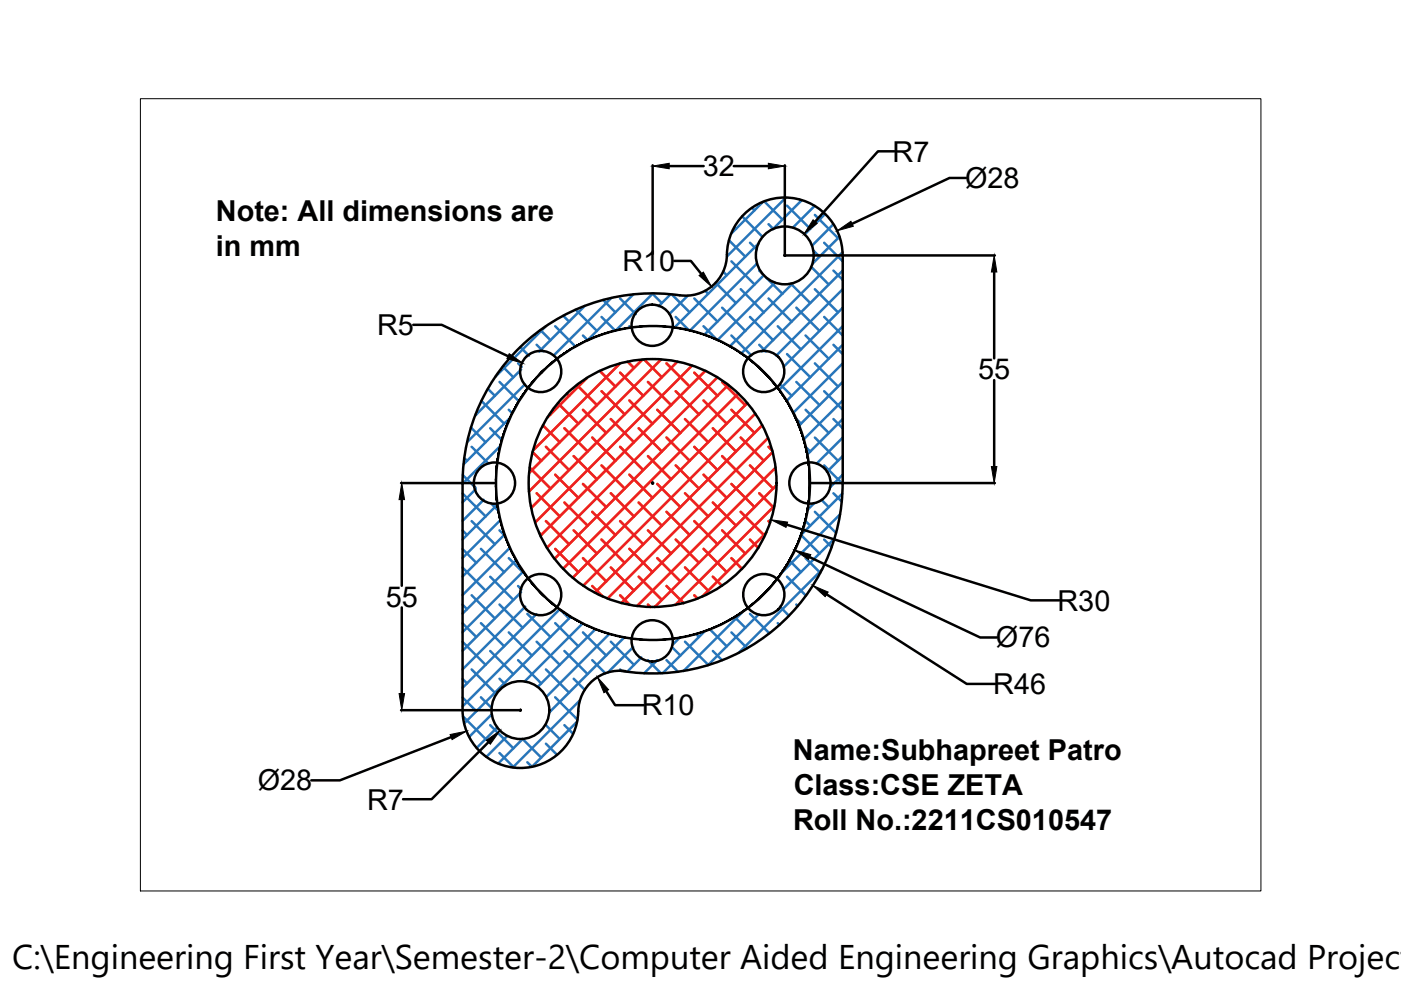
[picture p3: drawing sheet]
<svg xmlns="http://www.w3.org/2000/svg" width="297mm" height="210mm" viewBox="0 0 297 210" stroke-linecap="round" stroke-linejoin="round" font-family="sans-serif">
<!-- layer: 0 -->
<g fill="none" stroke="#f8991e" stroke-width=".53">
<path d="M127.2 78.6l3.3 3.4M131.4 77.1l-18.4 18.4M131.5 79l4.9 4.9M133.1 76.7l1.3 1.3M136.2 76.2l-24 24.1M136.6 76.2l3.7 3.8M140.2 76.2l-28.1 28M141.3 77l4.9 5M143.6 76.7l-31 31M146.7 77.5l-33.2 33.3M147.2 79l4.9 4.9M149.5 78.6l-34.9 35"/>
<path d="M112.3 99.2l4.4 4.4M112.9 95.9l1.9 1.8M115.1 90.2l3.6 3.6M115.7 94.7l5 5M116.6 87.7l.1 .2M118.3 85.5l4.3 4.3M119.7 90.8l4.9 4.9M120.2 83.5l.5 .4M121.6 96.7l5 4.9M122.3 81.6l4.3 4.3M123.6 86.9l4.9 4.9M124.4 80.2l-8.3 8.3"/>
<path d="M125.6 92.8l4.9 4.9M127.5 98.7l4.9 4.9M127.5 82.9l4.9 5M129.5 88.9l4.9 4.9M131.5 94.7l4.9 5M133.4 84.9l5 4.9M135.4 90.8l4.9 4.9M137.4 96.7l4.9 4.9M137.4 81l4.9 4.9M139.3 86.9l5 4.9M141.3 92.8l4.9 4.9M143.3 98.7l4.9 4.9"/>
<path d="M143.3 82.9l4.9 5M145.2 88.9l5 4.9M147.2 94.7l4.9 5M149.2 84.9l4.9 4.9M151.1 90.8l4.9 4.9M152.1 80l-36.1 36.2M153.1 96.7l4.9 4.9M153.1 81l4.9 4.9M154.4 81.6l-36.8 36.9M155.1 86.9l4.9 4.9M156.5 83.4l-37.1 37.2M157 92.8l5 4.9"/>
<path d="M158.4 85.5l-37 37M159 98.7l4.9 4.9M160.1 87.7l-36.5 36.5M161.6 90.2l-35.5 35.5M162.8 92.9l-34 34M162.9 94.7l.8 .8M163.8 95.8l-32 32.1M164.5 99.1l-29.4 29.4M112.6 107.3l.2 .2M113.8 104.6l4.9 4.9M114.3 113l.5 .4M115.7 110.5l5 4.9"/>
<path d="M117.7 116.4l4.9 4.9M117.7 100.6l4.9 5M119.7 106.5l4.9 5M121.6 112.5l5 4.9M123.6 118.3l4.9 5M123.6 102.6l4.9 4.9M125.6 108.5l4.9 4.9M127.5 114.4l4.9 4.9M129.5 104.6l4.9 4.9M131.5 110.5l4.9 4.9M133.4 116.4l5 4.9M133.4 100.6l5 5"/>
<path d="M135.4 106.5l4.9 5M137.4 112.5l4.9 4.9M139.3 118.3l5 5M139.3 102.6l5 4.9M141.3 108.5l4.9 4.9M143.3 114.4l4.9 4.9M145.2 104.6l5 4.9M147.2 110.5l4.9 4.9M149.2 116.4l4.9 4.9M149.2 100.6l4.9 5M151.1 106.5l4.9 5M153.1 112.5l4.9 4.9"/>
<path d="M155.1 118.3l2.2 2.3M155.1 102.6l4.9 4.9M157 108.5l5 4.9M159 114.4l1.8 1.8M161 104.6l3.1 3.1M162.5 112.9l-13.6 13.6M162.9 110.5l.4 .3M164.2 107.2l-21 21.1M164.6 102.9l-25.8 25.8M125.6 124.2l2.2 2.3M129.5 120.3l4.9 4.9M131.5 126.2l2 2.1"/>
<path d="M135.4 122.3l4.9 4.9M137.4 128.2l.5 .5M141.3 124.2l3.6 3.7M145.2 120.3l5 4.9M147.2 126.2l.7 .7M151.1 122.3l2 1.9"/>
</g>
<g fill="none" stroke="#ed1f24" stroke-width=".53">
<path d="M127.2 78.6l3.3 3.4M131.4 77.1l-18.4 18.4M131.5 79l4.9 4.9M133.1 76.7l1.3 1.3M136.2 76.2l-24 24.1M136.6 76.2l3.7 3.8M140.2 76.2l-28.1 28M141.3 77l4.9 5M143.6 76.7l-31 31M146.7 77.5l-33.2 33.3M147.2 79l4.9 4.9M149.5 78.6l-34.9 35"/>
<path d="M112.3 99.2l4.4 4.4M112.9 95.9l1.9 1.8M115.1 90.2l3.6 3.6M115.7 94.7l5 5M116.6 87.7l.1 .2M118.3 85.5l4.3 4.3M119.7 90.8l4.9 4.9M120.2 83.5l.5 .4M121.6 96.7l5 4.9M122.3 81.6l4.3 4.3M123.6 86.9l4.9 4.9M124.4 80.2l-8.3 8.3"/>
<path d="M125.6 92.8l4.9 4.9M127.5 98.7l4.9 4.9M127.5 82.9l4.9 5M129.5 88.9l4.9 4.9M131.5 94.7l4.9 5M133.4 84.9l5 4.9M135.4 90.8l4.9 4.9M137.4 96.7l4.9 4.9M137.4 81l4.9 4.9M139.3 86.9l5 4.9M141.3 92.8l4.9 4.9M143.3 98.7l4.9 4.9"/>
<path d="M143.3 82.9l4.9 5M145.2 88.9l5 4.9M147.2 94.7l4.9 5M149.2 84.9l4.9 4.9M151.1 90.8l4.9 4.9M152.1 80l-36.1 36.2M153.1 96.7l4.9 4.9M153.1 81l4.9 4.9M154.4 81.6l-36.8 36.9M155.1 86.9l4.9 4.9M156.5 83.4l-37.1 37.2M157 92.8l5 4.9"/>
<path d="M158.4 85.5l-37 37M159 98.7l4.9 4.9M160.1 87.7l-36.5 36.5M161.6 90.2l-35.5 35.5M162.8 92.9l-34 34M162.9 94.7l.8 .8M163.8 95.8l-32 32.1M164.5 99.1l-29.4 29.4M112.6 107.3l.2 .2M113.8 104.6l4.9 4.9M114.3 113l.5 .4M115.7 110.5l5 4.9"/>
<path d="M117.7 116.4l4.9 4.9M117.7 100.6l4.9 5M119.7 106.5l4.9 5M121.6 112.5l5 4.9M123.6 118.3l4.9 5M123.6 102.6l4.9 4.9M125.6 108.5l4.9 4.9M127.5 114.4l4.9 4.9M129.5 104.6l4.9 4.9M131.5 110.5l4.9 4.9M133.4 116.4l5 4.9M133.4 100.6l5 5"/>
<path d="M135.4 106.5l4.9 5M137.4 112.5l4.9 4.9M139.3 118.3l5 5M139.3 102.6l5 4.9M141.3 108.5l4.9 4.9M143.3 114.4l4.9 4.9M145.2 104.6l5 4.9M147.2 110.5l4.9 4.9M149.2 116.4l4.9 4.9M149.2 100.6l4.9 5M151.1 106.5l4.9 5M153.1 112.5l4.9 4.9"/>
<path d="M155.1 118.3l2.2 2.3M155.1 102.6l4.9 4.9M157 108.5l5 4.9M159 114.4l1.8 1.8M161 104.6l3.1 3.1M162.5 112.9l-13.6 13.6M162.9 110.5l.4 .3M164.2 107.2l-21 21.1M164.6 102.9l-25.8 25.8M125.6 124.2l2.2 2.3M129.5 120.3l4.9 4.9M131.5 126.2l2 2.1"/>
<path d="M135.4 122.3l4.9 4.9M137.4 128.2l.5 .5M141.3 124.2l3.6 3.7M145.2 120.3l5 4.9M147.2 126.2l.7 .7M151.1 122.3l2 1.9"/>
</g>
<g fill="none" stroke="#000" stroke-width=".53">
<path d="M138.4 35v18.8M141.9 35.2h7.3M155.6 35.2h7.3M166.4 35v19M189.6 32.1h-3.5l-13.3 14.9M204.8 37.7h-3.5l-20.6 9.7M143 55.3h3.5l2.2 2.8M166.3 54.2h44.6M166.4 54.1v.1M210.8 57.7v18.3M87.6 68.9h6l14.1 6.6M114.8 78.9h.1"/>
<path d="M114.8 78.8v.2M210.8 80.6v18.3M85 102.4h20M85.2 105.9v18.3M98.1 102.4v48.2a12.3 12.3 0 0 0 12.6 12.2 12.3 12.3 0 0 0 12-12.8 8.8 8.8 0 0 1 9.9-7.7M98.1 102.5a40.4 40.4 0 0 1 46.9-39.8 8.8 8.8 0 0 0 9.1-8.7 12.3 12.3 0 0 1 12.3-12.1 12.3 12.3 0 0 1 12.3 12.2v48.3a40.3 40.3 0 0 1-47.1 39.8M138.3 102.4h.2M138.4 102.4v.1M166.8 111.2l51.8 16.1h6M171.6 118.1l36.2 17.1h3.5M171.7 102.4h39.2M85.2 128.8v18.3"/>
<path d="M175.3 126l29.7 19h6M85 150.6h25.2M95.6 156.3l-23.5 9.2h-6.1M103.5 157.4l-12 12.1h-6M110.3 150.6h.1M110.3 150.5v.1M128.5 146.6l1.9 2.9h6.1"/>
<circle cx="166.4" cy="54.1" r="6.1"/>
<circle cx="114.6" cy="78.8" r="4.4"/>
<circle cx="138.3" cy="69" r="4.4"/>
<circle cx="161.9" cy="78.8" r="4.4"/>
<circle cx="104.8" cy="102.4" r="4.4"/>
<circle cx="138.4" cy="102.4" r="26.3"/>
<circle cx="138.4" cy="102.4" r="33.3"/>
<circle cx="171.7" cy="102.4" r="4.4"/>
<circle cx="114.6" cy="126.1" r="4.4"/>
<circle cx="138.3" cy="135.9" r="4.4"/>
<circle cx="161.9" cy="126.1" r="4.4"/>
<circle cx="110.3" cy="150.6" r="6.1"/>
</g>
<g fill="none" stroke="#2776bb" stroke-width=".53">
<path d="M151.8 60l4.2 4.3M153.3 57.6l.8 .7M154.6 51l3.4 3.4M155.1 55.4l4.9 4.9M155.7 48.2l.3 .3M157.4 45.9l4.3 4.3M159 51.5l1.4 1.4M159.5 44.1l.5 .5M160.5 55.9l-14.2 14.2M160.8 51.6l-17.8 17.9M161 57.4l.7 .7M161.8 42.8l-6.7 6.7"/>
<path d="M161.9 58.4l-12.6 12.6M162 42.7l3.9 3.9M162.5 58.9l3.4 3.4M162.9 47.5l1 1M164.3 59.9l-12.2 12.2M166.6 41.9l-12.5 12.5M166.9 43.6l4.9 4.9M169.5 42.3l.3 .3M170 42.4l-6.1 6.2M172 56.6l3.7 3.7M172.5 53.1l1.3 1.3M172.7 43.7l-4.6 4.6"/>
<path d="M172.8 45.6l4.9 4.9M174.7 51.5l4 3.9M174.9 45.4l-4.3 4.3M176.7 47.5l-4.5 4.6M176.7 57.4l2 1.9M178 50.2l-5.7 5.7M178.7 53.5l-21.5 21.4M178.7 57.4l-17.2 17.1M106.6 77.7l2.2 2.3M109.8 77l.8 .8M110.3 73.6l1.8 1.8M110.5 78.4l-9.8 9.7"/>
<path d="M113.8 73.1l1.4 1.4M114.6 70l2.1 2.1M115.8 69.1l-10.8 10.8M117.7 69.2l4.3 4.3M119.4 66.9l1.3 1.3M122.1 65.7l4.5 4.5M123.6 71.1l1 1M124 64.9l-9.7 9.6M127.5 67.2l2.9 2.9M127.9 63.6l2.6 2.6M129.6 63.2l-12.2 12.1M131.5 63.3l3.3 3.3"/>
<path d="M133.4 69.2l.3 .3M134.3 62.4l-9.7 9.7M138.3 62.2l2 2.1M138.4 62.2l-7.8 7.9M142.2 62.4l-2.6 2.5M142.4 62.4l3.8 3.8M143.3 67.2l2.8 2.9M145.8 62.7l-3.9 3.9M147.2 63.3l4.9 4.9M149.2 69.2l2.9 2.9M149.5 61.7l.7 .6M153.1 65.2l4.9 5"/>
<path d="M155.1 71.1l4.2 4.3M157 61.3l5 4.9M159 67.2l4.9 4.9M161 73.1l1.4 1.4M162.9 63.3l5 4.9M164.9 69.2l4.9 4.9M166.9 75.1l4.9 4.9M167.7 60.2l4.1 4.1M168.1 60l-13.4 13.4M168.8 65.2l5 5M170.8 71.1l4.9 5M172.8 77l4.9 5"/>
<path d="M172.8 61.3l4.9 4.9M174.7 67.2l4 3.9M176.7 73.1l2 2M178.7 61.3l-14.1 14.1M178.7 65.2l-12.6 12.6M178.7 69.2l-13.5 13.5M178.7 73.1l-11.9 11.9M178.7 77l-10.5 10.6M98.4 97.1l.6 .6M99.9 90.6l3.1 3.2M100 94.7l3.6 3.6M100.9 87.7l.1 .2"/>
<path d="M102.1 85l4.8 4.8M103.4 82.4l1.5 1.5M103.9 90.8l2.5 2.5M105.9 81l4.1 4M106 94.6l-7.9 8M107.9 86.9l.7 .7M108.1 88.6l-9.8 9.8M111.3 81.5l-12.3 12.2M165.4 81.5l2.5 2.4M168.7 88.7l1.1 1.1M168.8 81l5 4.9M170.7 94.7l1.1 1"/>
<path d="M170.8 86.9l4.9 4.9M172.8 92.8l4.9 4.9M174.7 98.7l4 3.9M174.7 82.9l4 4M176.7 88.9l2 1.9M178.7 81l-9.3 9.3M178.7 84.9l-8.3 8.3M178.7 88.9l-7.6 7.5M178.7 92.8l-5.6 5.5M178.7 96.7l-3.4 3.3M98.1 116.4l2.9 2.9M98.1 112.5l.9 .9"/>
<path d="M98.1 104.6l4.9 4.9M98.1 100.7l2.7 2.7M100 110.5l4.9 4.9M100.9 103.7l-2.8 2.8M102 116.4l4.9 4.9M102.5 106l-4.4 4.4M104.1 106.7l1.5 1.5M105.4 107l-7.3 7.4M105.9 112.5l1.1 1M106 110.3l-7.9 8M106.9 113.4l-8.8 8.8M107.9 118.3l3.3 3.4"/>
<path d="M108.1 116.2l-10 10M109.4 118.8l-11.3 11.3M167.4 118.8l2.4 2.5M169.8 113.4l4 4M170.7 110.4l1.1 1.1M170.8 118.3l3.1 3.2M172.6 106.7l-1.4 1.5M172.8 108.5l4.5 4.5M174.2 106l1.5 1.5M174.7 114.4l1.6 1.6M176.7 104.6l1.8 1.8M176.9 114.2l-10.7 10.7"/>
<path d="M178.1 109l-12.5 12.6M178.6 104.6l-8.8 8.9M178.7 100.6l-2.8 2.8M98.1 136.1l4.9 4.9M98.1 132.2l2.9 2.9M98.1 128.2l.9 1M98.1 120.3l4.9 4.9M100 126.2l4.9 4.9M102 132.1l4.9 4.9M103.9 138l4.9 4.9M103.9 122.3l4.9 4.9M105.9 128.2l4.9 4.9"/>
<path d="M107.9 134.1l4.9 4.9M109.8 140l5 4.9M109.8 124.2l.8 .8M110.5 125.6l-12.4 12.4M110.9 121.2l-12.8 12.8M111.4 128.6l-13.3 13.3M111.8 130.1l4.9 5M113.7 130.2l-15.6 15.6M113.8 136.1l4.9 4.9M117.7 132.1l4.9 4.9M118.6 129.2l-20.5 20.6M119.1 129.6l1.6 1.5"/>
<path d="M119.7 138l4.9 4.9M121 130.8l-22.6 22.6M123.5 132.2l-12.3 12.3M123.6 134.1l4.9 4.9M125.6 140l2.8 2.8M126.2 133.4l-12.2 12.2M129.2 134.4l-13.4 13.4M129.5 136.1l4.9 4.9M132.3 135.2l-15.9 15.9M134.2 137.2l-5.3 5.4M136 139.4l-3 3M137.4 140l2.8 2.8"/>
<path d="M139.3 140l-2.7 2.8M141.3 140l2.5 2.4M142.5 137.2l1.8 1.8M144.1 135.2l-1.5 1.5M145.2 136.1l5 4.9M147.6 134.4l.6 .7M149.4 133.8l-8.9 8.9M150.5 133.4l3.6 3.6M151.1 138l2 2M155.1 134.1l3.3 3.3M155.8 130.8l2.2 2.3M157.5 129.7l-12.6 12.6"/>
<path d="M159 130.1l4.1 4.2M160.9 130.2l-10.9 10.9M164.9 132.1l.4 .4M165.4 128.6l1.9 2M166.9 122.3l4 4M168.8 128.2l.4 .3M174.3 120.7l-17.7 17.7M98.1 147.9l2.9 2.9M98.1 143.9l.9 1M98.2 151.9l4.8 4.8M100 141.9l4.9 5M102 147.8l2.2 2.3"/>
<path d="M103.9 153.7l4.9 5M104.3 151.4l-4.8 4.8M105.4 154.2l-4.3 4.4M105.9 159.7l3.1 3.1M105.9 143.9l1.4 1.4M107.6 156l-4.5 4.5M115.6 153.6l3.1 3.1M115.7 157.7l2.4 2.4M115.7 141.9l5 5M116.5 150.6l.2 .2M117.7 147.8l4.7 4.8M119.7 153.7l1.8 1.9"/>
<path d="M121.6 143.9l2.4 2.4M122.4 153l-9.6 9.6M123 148.5l-14.3 14.2M131.5 141.9l.3 .4M111.8 161.6l1 1M114.8 160.6l-4-3.9-5.2 5.2"/>
</g>
<circle cx="138.4" cy="102.4" r="33.3" fill="none" stroke="#000" stroke-width=".25"/>
<g fill="#000" stroke="#000" stroke-width=".21">
<path d="M138.4 35.2l3.5-.6v1.2zM162.9 34.6l3.5 .6-3.5 .6zM148.2 58.4l.9-.7 1.8 3.1zM172.4 46.6l.9 .8-2.8 2.2zM177.5 48.9l2.9-2 .5 1.1zM210.8 54.2l.6 3.5h-1.2zM108 75l2.9 2-3.4-1zM210.2 98.9h1.2l-.6 3.5zM85.2 102.4l.6 3.5h-1.2zM163.5 110.2l3.5 .5-.3 1.1zM168.5 116.6l3.4 1-.5 1.1zM172.3 124.1l3.3 1.4-.7 1z"/>
<path d="M84.6 147.1h1.2l-.6 3.5zM95.4 155.7l3.5-.7-3.1 1.8zM103.1 157l2.9-2.1-2 2.9zM126.7 143.6l2.3 2.6-1 .7z"/>
</g>
<path d="M29.8 20.9h237.5v168h-237.5z" fill="none" stroke="#000" stroke-width=".21"/>
<text font-size="7.3" x="2.6" y="205.5">C:\Engineering First Year\Semester-2\Computer Aided Engineering Graphics\Autocad Project</text>
<g font-size="6.1">
<text x="189.2" y="34.3">R7</text>
<text x="149" y="37.4">32</text>
<text x="204.6" y="39.8">Ø28</text>
<text x="45.8" y="46.9">Note: All dimensions are</text>
<text x="45.8" y="54.2">in mm</text>
<text x="132" y="57.5">R10</text>
<text x="80" y="71">R5</text>
<text x="207.4" y="80.4">55</text>
<text x="81.8" y="128.6">55</text>
<text x="224.2" y="129.4">R30</text>
<text x="211.2" y="137.3">Ø76</text>
<text x="210.6" y="147.1">R46</text>
<text x="136.1" y="151.7">R10</text>
<text x="168.1" y="161.2">Name:Subhapreet Patro</text>
<text x="54.6" y="167.5">Ø28</text>
<text x="77.8" y="171.6">R7</text>
<text x="168.3" y="168.6">Class:CSE ZETA</text>
<text x="168.1" y="176">Roll No.:2211CS010547</text>
</g>
</svg>
